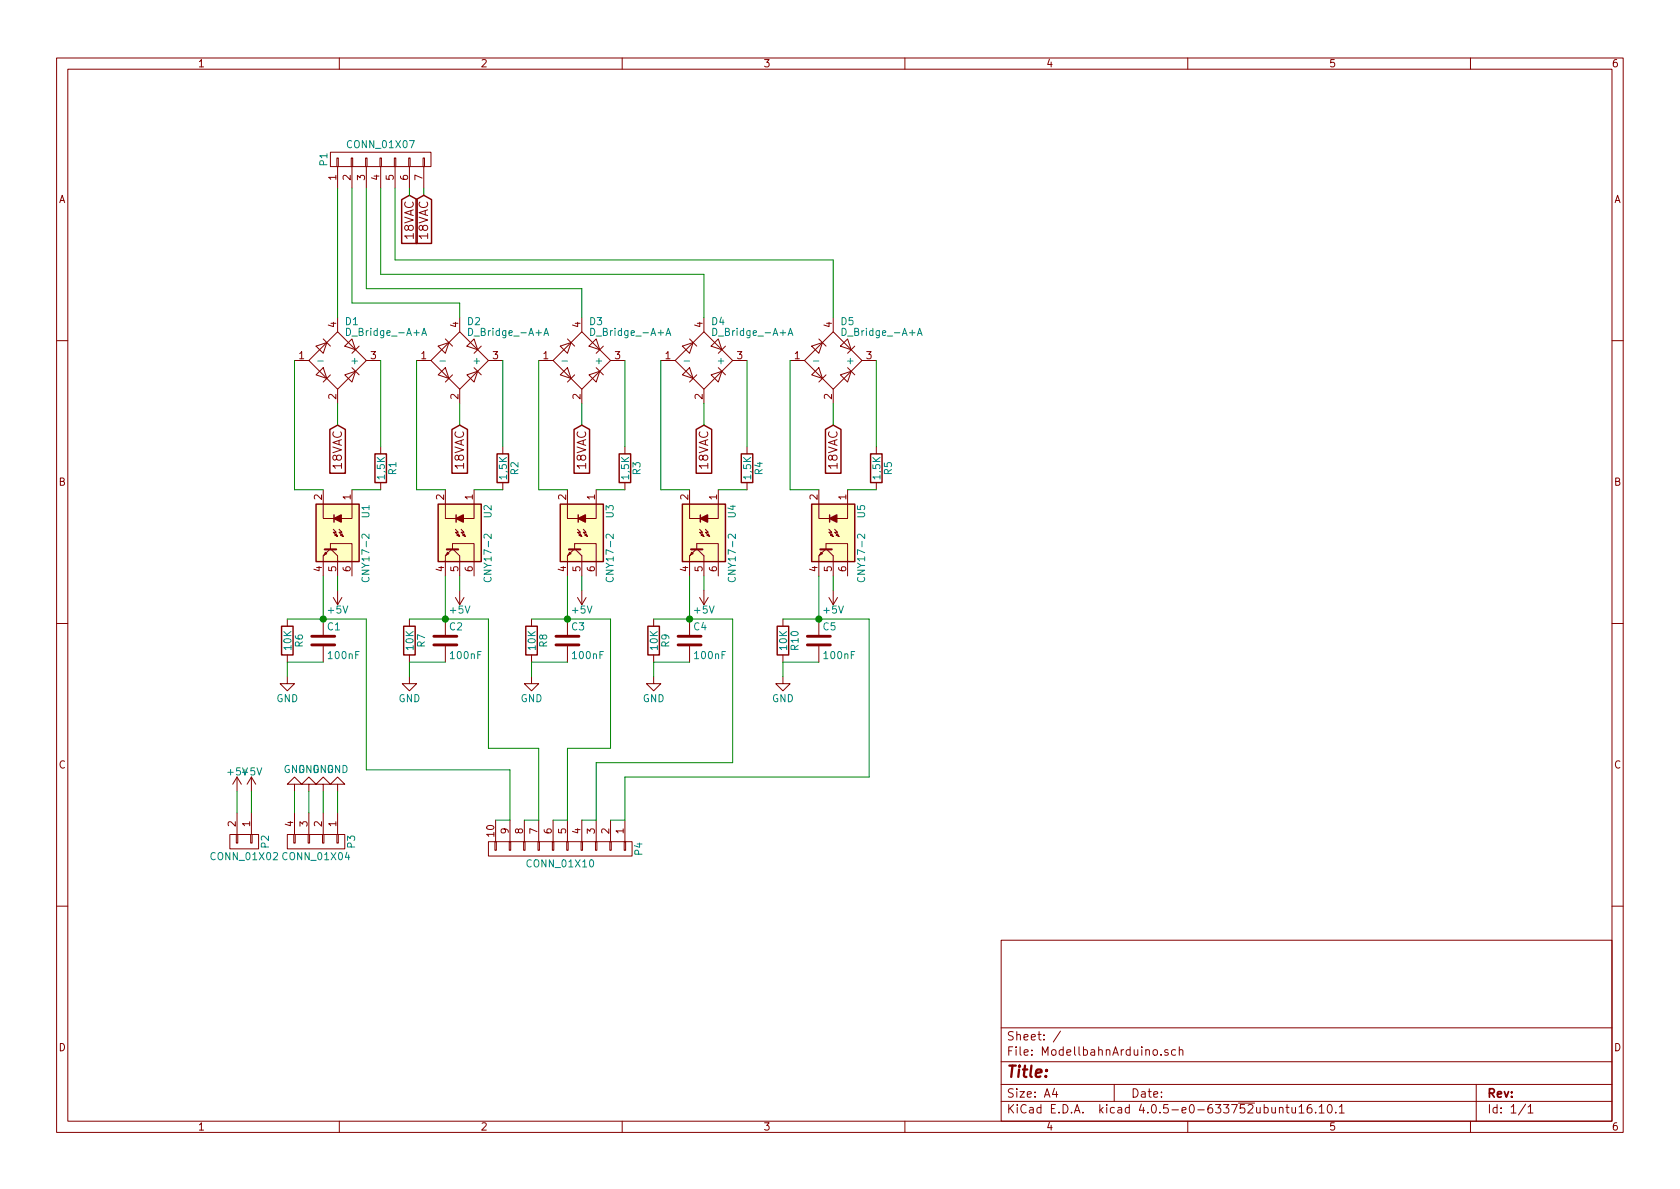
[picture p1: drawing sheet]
<svg xmlns="http://www.w3.org/2000/svg" width="297mm" height="210mm" viewBox="0 0 297 210" stroke-linecap="round" stroke-linejoin="round" font-family="sans-serif">
<g fill="none" stroke="#840000" stroke-width=".18">
<path d="M10 10.3h277v189.9h-277zM12 12.2h273v186.1h-273zM60 10.3v1.9M110 10.3v1.9M160 10.3v1.9M210 10.3v1.9M260 10.3v1.9M58.4 26.9h17.8v2.6h-17.8zM59.6 27.9h.2v1.6h-.2zM59.7 29.5v3.8M62.1 27.9h.3v1.6h-.3zM62.2 29.5v3.8"/>
<path d="M64.6 27.9h.3v1.6h-.3zM64.8 29.5v3.8M67.2 27.9h.2v1.6h-.2zM67.3 29.5v3.8M69.7 27.9h.3v1.6h-.3zM69.8 29.5v3.8M72.3 27.9h.2v1.6h-.2zM72.4 29.5v3.8M74.8 27.9h.3v1.6h-.3zM74.9 29.5v3.8M57.1 59.9l1.3 1.3M59.7 58.7l5.1 5-5.1 5.1-5.1-5.1z"/>
<path d="M59.7 56.1v2.6M62.2 59.9l.7 1.9-1.9-.6zM78.7 59.9l1.3 1.3M81.3 58.7l5.1 5-5.1 5.1-5.1-5.1zM81.3 56.1v2.6M83.8 59.9l.7 1.9-2-.6zM100.3 59.9l1.3 1.3M102.9 58.7l5 5-5 5.1-5.1-5.1zM102.9 56.1v2.6M105.4 59.9l.6 1.9-1.9-.6zM121.9 59.9l1.3 1.3M124.5 58.7l5 5-5 5.1-5.1-5.1z"/>
<path d="M124.5 56.1v2.6M144.8 59.9l1.2 1.3M147.3 58.7l5.1 5-5.1 5.1-5.1-5.1zM147.3 56.1v2.6M10 60.2h2M52.1 63.7h2.5M55.9 61.2l1.9-.6-.7 1.9zM55.9 66.3l1.2-1.3 .7 1.9zM58.4 66.3l-1.3 1.3M59.7 68.8v2.6M61 66.3l1.9-.6-.7 1.9zM62.2 65l1.3 1.3"/>
<path d="M63.5 61.2l-1.3 1.3M64.8 63.7h2.5M67.3 79v1.3M73.7 63.7h2.5M77.5 61.2l1.9-.6-.7 1.9zM77.5 66.3l1.2-1.3 .7 1.9zM80 66.3l-1.3 1.3M81.3 68.8v2.6M82.5 66.3l2-.6-.7 1.9zM83.8 65l1.3 1.3M85.1 61.2l-1.3 1.3M86.4 63.7h2.5"/>
<path d="M88.9 79v1.3M95.2 63.7h2.6M99.1 61.2l1.9-.6-.7 1.9zM99.1 66.3l1.2-1.3 .7 1.9zM101.6 66.3l-1.3 1.3M102.9 68.8v2.6M104.1 66.3l1.9-.6-.6 1.9zM105.4 65l1.3 1.3M106.7 61.2l-1.3 1.3M107.9 63.7h2.6M110.5 79v1.3M116.8 63.7h2.6"/>
<path d="M120.6 61.2l2-.6-.7 1.9zM120.6 66.3l1.3-1.3 .7 1.9zM123.2 66.3l-1.3 1.3M124.5 68.8v2.6M125.7 61.2l1.3-1.3 .6 1.9zM125.7 66.3l1.9-.6-.6 1.9zM127 65l1.3 1.3M128.3 61.2l-1.3 1.3M129.5 63.7h2.6M132.1 79v1.3M139.7 63.7h2.5M143.5 61.2l1.9-.6-.6 1.9z"/>
<path d="M143.5 66.3l1.3-1.3 .6 1.9zM146 66.3l-1.2 1.3M147.3 68.8v2.6M148.6 61.2l1.3-1.3 .6 1.9zM148.6 66.3l1.9-.6-.6 1.9zM149.9 65l1.2 1.3M151.1 61.2l-1.2 1.3M152.4 63.7h2.5M154.9 79v1.3M285 60.2h2M57.1 86.6v5.1h2M57.5 97.7l.3 .2-.5 .3z"/>
<path d="M58.3 97.1l-1.2 1.2v3.5M58.4 97.1v-1h3.8v5.7M58.5 97.1l1.2 1.2v3.5M58.9 93.6l.5 .5h-.5l.8 .8-.3-.5-.2 .2 .5 .3M59.9 93.6l.6 .5h-.6l.8 .8M60.2 94.6l.3-.2 .2 .5zM62.2 86.6v5.1h-1.9M67.3 85.3v1.3M78.7 86.6v5.1h1.9M79.1 97.7l.3 .2-.5 .3zM79.9 97.1l-1.2 1.2v3.5M80 97.1v-1h3.8v5.7"/>
<path d="M80.1 97.1l1.2 1.2v3.5M80.5 93.6l.5 .5h-.5l.8 .8-.3-.5-.2 .2 .5 .3M81.5 93.6l.5 .5h-.5l.8 .8M81.8 94.6l.2-.2 .3 .5zM83.8 86.6v5.1h-1.9M88.9 85.3v1.3M100.3 86.6v5.1h1.9M100.7 97.7l.3 .2-.5 .3zM101.5 97.1l-1.2 1.2v3.5M101.6 97.1v-1h3.8v5.7M101.7 97.1l1.2 1.2v3.5M102.1 93.6l.5 .5h-.5l.8 .8-.3-.5-.2 .2 .5 .3"/>
<path d="M103.1 93.6l.5 .5h-.5l.8 .8M103.4 94.6l.2-.2 .3 .5zM105.4 86.6v5.1h-1.9M110.5 85.3v1.3M121.9 86.6v5.1h1.9M122.3 97.7l.3 .2-.6 .3zM123.1 97.1l-1.2 1.2v3.5M123.2 97.1v-1h3.8v5.7M123.3 97.1l1.2 1.2v3.5M123.7 93.6l.5 .5h-.5l.8 .8-.3-.5-.2 .2 .5 .3M124.7 93.6l.5 .5h-.5l.8 .8M125 94.6l.2-.2 .3 .5z"/>
<path d="M127 86.6v5.1h-1.9M132.1 85.3v1.3M144.8 86.6v5.1h1.9M145.2 97.7l.2 .2-.5 .3zM145.9 97.1l-1.1 1.2v3.5M146 97.1v-1h3.9v5.7M146.2 97.1l1.1 1.2v3.5M146.6 93.6l.5 .5h-.5l.7 .8-.2-.5-.3 .2 .5 .3M147.6 93.6l.5 .5h-.5l.7 .8M148.1 94.4l.2 .5-.5-.3zM149.9 86.6v5.1h-1.9M154.9 85.3v1.3"/>
<path d="M10 110.3h2M50.8 119.6v1.3h1.3l-1.3 1.3-1.3-1.3h1.3M50.8 109.5v1.2M50.8 115.8v1.3M57.1 109.5v2.8M57.1 114.3v2.8M58.9 105.7l.8 1.2M59.7 104.4v2.5M60.5 105.7l-.8 1.2M72.4 119.6v1.3h1.3l-1.3 1.3-1.3-1.3h1.3M72.4 109.5v1.2M72.4 115.8v1.3"/>
<path d="M78.7 109.5v2.8M78.7 114.3v2.8M80.5 105.7l.8 1.2M81.3 104.4v2.5M82 105.7l-.7 1.2M94 119.6v1.3h1.2l-1.2 1.3-1.3-1.3h1.3M94 109.5v1.2M94 115.8v1.3M100.3 109.5v2.8M100.3 114.3v2.8M102.1 105.7l.8 1.2M102.9 104.4v2.5"/>
<path d="M103.6 105.7l-.7 1.2M115.6 119.6v1.3h1.2l-1.2 1.3-1.3-1.3h1.3M115.6 109.5v1.2M115.6 115.8v1.3M121.9 109.5v2.8M121.9 114.3v2.8M123.7 105.7l.8 1.2M124.5 104.4v2.5M125.2 105.7l-.7 1.2M138.4 119.6v1.3h1.3l-1.3 1.3-1.2-1.3h1.2M138.4 109.5v1.2M138.4 115.8v1.3"/>
<path d="M144.8 109.5v2.8M144.8 114.3v2.8M146.6 105.7l.7 1.2M147.3 104.4v2.5M148.1 105.7l-.8 1.2M285 110.3h2M41.9 137.4v2.5M41.9 137.4l-.8 1.3M41.9 137.4l.8 1.3M44.4 137.4v2.5M44.4 137.4l-.7 1.3M44.4 137.4l.8 1.3"/>
<path d="M52.1 138.7h1.2l-1.2-1.3-1.3 1.3h1.3v1.2M54.6 138.7h1.3l-1.3-1.3-1.3 1.3h1.3v1.2M57.1 138.7h1.3l-1.3-1.3-1.2 1.3h1.2v1.2M59.7 138.7h1.3l-1.3-1.3-1.3 1.3h1.3v1.2M40.6 147.6h5.1v2.5h-5.1zM41.8 147.6h.2v1.5h-.2zM41.9 143.8v3.8M44.3 147.6h.3v1.5h-.3zM44.4 143.8v3.8M50.8 147.6h10.2v2.5h-10.2zM51.9 147.6h.3v1.5h-.3zM52.1 143.8v3.8"/>
<path d="M54.5 147.6h.2v1.5h-.2zM54.6 143.8v3.8M57 147.6h.3v1.5h-.3zM57.1 143.8v3.8M59.6 147.6h.2v1.5h-.2zM59.7 143.8v3.8M86.4 148.8h25.4v2.6h-25.4zM87.5 148.8h.3v1.6h-.3zM87.6 145v3.8M90 148.8h.3v1.6h-.3zM90.2 145v3.8M92.6 148.8h.2v1.6h-.2z"/>
<path d="M92.7 145v3.8M95.1 148.8h.3v1.6h-.3zM95.2 145v3.8M97.7 148.8h.2v1.6h-.2zM97.8 145v3.8M100.2 148.8h.3v1.6h-.3zM100.3 145v3.8M102.7 148.8h.3v1.6h-.3zM102.9 145v3.8M105.3 148.8h.2v1.6h-.2zM105.4 145v3.8M107.8 148.8h.3v1.6h-.3z"/>
<path d="M107.9 145v3.8M110.4 148.8h.2v1.6h-.2zM110.5 145v3.8M10 160.2h2M177 166.3h108v32h-108zM285 160.2h2M60 198.3v1.9M110 198.3v1.9M160 198.3v1.9M177 194.8h108M177 191.8h108M177 187.8h108"/>
<path d="M177 181.8h108M186.4 192.5l-.3 1h.9M186.8 193v1M187.5 182.3l-1.3 2M197 191.8v3M205.3 186.5v.1M206.5 185.7a.37 .37 0 0 0-.6 .1l.1 .2 .5 .2 .1 .1-.3 .3-.4-.1M207.8 185.7l-.4-.1-.3 .3 .1 .6 .2 .1 .4-.1M208.5 185.7l.2-.1 .4 .1v.9M208.5 185.1v1.5M210 198.3v1.9M226.2 196l.2-.2 .4 .1v.9"/>
<path d="M226.2 195.8v1M227.4 195.8h.5M227.6 195.3v1.3l.3 .2M228.4 195.8l.1 .9 .4 .1 .2-.1M229.1 195.8v1M229.7 195.8l.4-.5v1.5M229.7 196.8h.9M231.8 195.3a.59 .59 0 0 0-.7 .7l.1 .7 .2 .1 .5-.1 .1-.5-.2-.2-.4-.1-.3 .3M232.6 196.7v.1M233.2 195.8l.5-.5v1.5M233.2 196.8h.9M234.9 195.4l.1-.1a.81 .81 0 0 1 .6 .6 .81 .81 0 0 1-.3 .8l-.1 .1a.8 .8 0 0 1-.6-.6 .8 .8 0 0 1 .3-.8z"/>
<path d="M236.2 196.7v.1M236.8 195.8l.4-.5v1.5M236.8 196.8h.9M260 198.3v1.9M261 191.8v6.5M269.7 195.2l-1.2 2M270.2 195.8l.4-.5v1.5M270.2 196.8h.8"/>
</g>
<g fill="none" stroke="#008484" stroke-width=".18">
<path d="M61.3 58.1a.64 .64 0 0 1 .7 .6 .64 .64 0 0 1-.7 .6zM74.6 59.3l.4-1.2 .4 1.2M74.7 58.9h.6M82.9 58.1a.64 .64 0 0 1 .7 .6 .64 .64 0 0 1-.7 .6zM96.2 59.3l.4-1.2 .4 1.2M96.3 58.9h.6M104.4 58.1a.64 .64 0 0 1 .8 .6 .64 .64 0 0 1-.8 .6zM117.8 59.3l.4-1.2 .4 1.2M117.9 58.9h.6M126 58.1a.64 .64 0 0 1 .8 .6 .64 .64 0 0 1-.8 .6zM139.3 59.3l.5-1.2 .4 1.2M139.5 58.9h.6"/>
<path d="M148.9 58.1a.64 .64 0 0 1 .7 .6 .64 .64 0 0 1-.7 .6zM162.2 59.3l.4-1.2 .4 1.2M162.3 58.9h.6M56.2 63.8h.9M77.8 63.8h.9M99.4 63.8h.9M121 63.8h.9M143.8 63.8h1M65.3 94.5v.7l-1-.7h-.2l-.1 .2 .1 .5M86.8 94.5v.7l-.9-.7h-.2l-.1 .2 .1 .5M108.4 94.5v.7l-.9-.7h-.2l-.1 .2 .1 .5M130 94.5v.7l-.9-.7h-.2l-.1 .2 .1 .5"/>
<path d="M152.9 94.5v.7l-.9-.7h-.3l-.1 .2 .1 .5M64.1 102.1a.5 .5 0 0 0 0 .6 .5 .5 0 0 0 .6 .2l.3-.1a.41 .41 0 0 0 .1-.7M85.7 102.1a.5 .5 0 0 0 0 .6 .5 .5 0 0 0 .6 .2l.3-.1a.41 .41 0 0 0 .1-.7M107.3 102.1a.5 .5 0 0 0 0 .6 .5 .5 0 0 0 .6 .2l.3-.1a.41 .41 0 0 0 .1-.7M128.9 102.1a.5 .5 0 0 0 0 .6 .5 .5 0 0 0 .6 .2l.3-.1a.41 .41 0 0 0 .1-.7M151.7 102.1a.5 .5 0 0 0 0 .6 .5 .5 0 0 0 .6 .2l.4-.1a.41 .41 0 0 0 .1-.7M60 135.4v1.2l-.7-1.2v1.2M60.7 135.4a.64 .64 0 0 1 .7 .6 .64 .64 0 0 1-.7 .6z"/>
</g>
<g fill="none" stroke="#008400" stroke-width=".18">
<path d="M59.7 33.3v22.8M62.2 33.3v20.3h19.1v2.5M64.8 33.3v17.7h38.1v5.1M67.3 33.3v15.2h57.2v7.6M69.8 33.3v12.7h77.5v10.1M72.4 33.3v1.2M74.9 33.3v1.2M52.1 63.7v22.9h5M59.7 71.4v3.8M67.3 63.7v15.3M73.7 63.7v22.9h5M81.3 71.4v3.8"/>
<path d="M88.9 63.7v15.3M95.2 63.7v22.9h5.1M102.9 71.4v3.8M110.5 63.7v15.3M116.8 63.7v22.9h5.1M124.5 71.4v3.8M132.1 63.7v15.3M139.7 63.7v22.9h5.1M147.3 71.4v3.8M154.9 63.7v15.3M62.2 86.6h5.1M83.8 86.6h5.1"/>
<path d="M105.4 86.6h5.1M127 86.6h5.1M149.9 86.6h5M50.8 109.5h14v26.6h25.4v8.9h-2.6M57.1 101.8v7.7M57.1 117.1h-6.3v2.5M59.7 101.8v2.6M72.4 109.5h14v22.8h8.8v12.7h-2.5M78.7 117.1h-6.3v2.5M78.7 101.8v7.7M81.3 101.8v2.6M94 109.5h13.9v22.8h-7.6v12.7h-2.5"/>
<path d="M100.3 117.1h-6.3v2.5M100.3 101.8v7.7M102.9 101.8v2.6M115.6 109.5h13.9v25.4h-24.1v10.1h-2.5M121.9 117.1h-6.3v2.5M121.9 101.8v7.7M124.5 101.8v2.6M138.4 109.5h15.3v27.9h-43.2v7.6h-2.6M144.8 117.1h-6.4v2.5M144.8 101.8v7.7M147.3 101.8v2.6M41.9 139.9v3.9"/>
<path d="M44.4 139.9v3.9M52.1 139.9v3.9M54.6 139.9v3.9M57.1 139.9v3.9M59.7 139.9v3.9"/>
</g>
<g fill="none" stroke="#840000" stroke-width=".25">
<path d="M71 35.3l1.4-.8 1.4 .8v7.7h-2.8zM73.6 35.3l1.3-.8 1.4 .8v7.7h-2.7zM58.3 75.9l1.4-.7 1.4 .7v7.8h-2.8zM79.9 75.9l1.4-.7 1.4 .7v7.8h-2.8zM101.5 75.9l1.4-.7 1.3 .7v7.8h-2.7zM123.1 75.9l1.4-.7 1.3 .7v7.8h-2.7zM145.9 75.9l1.4-.7 1.4 .7v7.8h-2.8zM55.9 89.1h7.6v10.2h-7.6zM59.1 91.1v1.2M66.3 80.3h2v5h-2zM77.5 89.1h7.6v10.2h-7.6zM80.6 91.1v1.2"/>
<path d="M87.9 80.3h2v5h-2zM99.1 89.1h7.6v10.2h-7.6zM102.2 91.1v1.2M109.5 80.3h2v5h-2zM120.6 89.1h7.7v10.2h-7.7zM123.8 91.1v1.2M131.1 80.3h2v5h-2zM143.5 89.1h7.6v10.2h-7.6zM146.7 91.1v1.2M153.9 80.3h2.1v5h-2.1zM49.8 110.7h2v5.1h-2zM71.4 110.7h2v5.1h-2z"/>
<path d="M93 110.7h2v5.1h-2zM114.6 110.7h2v5.1h-2zM137.4 110.7h2v5.1h-2z"/>
</g>
<g fill="#ffffc2" stroke="#ffffc2" stroke-width=".18">
<path d="M55.9 89.1h7.6v10.2h-7.6z"/>
<path d="M77.5 89.1h7.6v10.2h-7.6z"/>
<path d="M99.1 89.1h7.6v10.2h-7.6z"/>
<path d="M120.6 89.1h7.7v10.2h-7.7z"/>
<path d="M143.5 89.1h7.6v10.2h-7.6z"/>
</g>
<path d="M57.4 97.1h2M79 97.1h2M100.6 97.1h2M122.2 97.1h2M145 97.1h2.1" fill="none" stroke="#840000" stroke-width=".36"/>
<g fill="#840000" stroke="#840000" stroke-width=".25">
<path d="M59.1 91.7l1.2-.6v1.2z"/>
<path d="M80.6 91.7l1.3-.6v1.2z"/>
<path d="M102.2 91.7l1.3-.6v1.2z"/>
<path d="M123.8 91.7l1.3-.6v1.2z"/>
<path d="M146.7 91.7l1.3-.6v1.2z"/>
</g>
<path d="M55.1 114h4.1M55.1 112.5h4.1M76.7 114h4.1M76.7 112.5h4.1M98.3 114h4.1M98.3 112.5h4.1M119.9 114h4.1M119.9 112.5h4.1M142.7 114h4.1M142.7 112.5h4.1" fill="none" stroke="#840000" stroke-width=".51"/>
<g fill="#008400" stroke="#008400" stroke-width=".25">
<circle cx="144.8" cy="109.5" r=".51"/>
<circle cx="121.9" cy="109.5" r=".51"/>
<circle cx="100.3" cy="109.5" r=".51"/>
<circle cx="78.7" cy="109.5" r=".51"/>
<circle cx="57.2" cy="109.5" r=".51"/>
</g>
<text font-size="2.8" fill="#840000" x="178" y="190.5">Title:</text>
<g font-size="2.1" fill="#840000">
<text x="73.2" y="42.3" transform="rotate(-90 73.2 42.3)">18VAC</text>
<text x="75.7" y="42.3" transform="rotate(-90 75.7 42.3)">18VAC</text>
<text x="60.5" y="82.9" transform="rotate(-90 60.5 82.9)">18VAC</text>
<text x="82" y="82.9" transform="rotate(-90 82 82.9)">18VAC</text>
<text x="103.6" y="82.9" transform="rotate(-90 103.6 82.9)">18VAC</text>
<text x="125.2" y="82.9" transform="rotate(-90 125.2 82.9)">18VAC</text>
<text x="148.1" y="82.9" transform="rotate(-90 148.1 82.9)">18VAC</text>
<text x="178" y="184">Sheet: /</text>
<text x="178" y="186.7">File: ModellbahnArduino.sch</text>
<text x="178" y="196.9">KiCad E.D.A. kicad 4.0.5-e0-633752ubuntu16.10.1</text>
<text x="178" y="194.1">Size: A4</text>
<text x="200" y="194.1">Date:</text>
<text x="263" y="194.1">Rev:</text>
<text x="263" y="196.9">Id: 1/1</text>
</g>
<g font-size="1.8" fill="#840000">
<text x="35" y="11.9">1</text>
<text x="85" y="11.9">2</text>
<text x="135" y="11.9">3</text>
<text x="185" y="11.9">4</text>
<text x="235" y="11.9">5</text>
<text x="285" y="11.9">6</text>
<text x="10.4" y="35.9">A</text>
<text x="59.4" y="31.8" transform="rotate(-90 59.4 31.8)">1</text>
<text x="62" y="31.8" transform="rotate(-90 62 31.8)">2</text>
<text x="64.5" y="31.8" transform="rotate(-90 64.5 31.8)">3</text>
<text x="67.1" y="31.8" transform="rotate(-90 67.1 31.8)">4</text>
<text x="69.6" y="31.8" transform="rotate(-90 69.6 31.8)">5</text>
<text x="72.1" y="31.8" transform="rotate(-90 72.1 31.8)">6</text>
<text x="74.7" y="31.8" transform="rotate(-90 74.7 31.8)">7</text>
<text x="285.4" y="35.9">A</text>
<text x="59.4" y="57.9" transform="rotate(-90 59.4 57.9)">4</text>
<text x="81" y="57.9" transform="rotate(-90 81 57.9)">4</text>
<text x="102.6" y="57.9" transform="rotate(-90 102.6 57.9)">4</text>
<text x="124.2" y="57.9" transform="rotate(-90 124.2 57.9)">4</text>
<text x="147.1" y="57.9" transform="rotate(-90 147.1 57.9)">4</text>
<text x="52.9" y="63.5">1</text>
<text x="65.6" y="63.5">3</text>
<text x="74.4" y="63.5">1</text>
<text x="87.1" y="63.5">3</text>
<text x="96" y="63.5">1</text>
<text x="108.7" y="63.5">3</text>
<text x="117.6" y="63.5">1</text>
<text x="130.3" y="63.5">3</text>
<text x="140.5" y="63.5">1</text>
<text x="153.2" y="63.5">3</text>
<text x="59.4" y="70.6" transform="rotate(-90 59.4 70.6)">2</text>
<text x="81" y="70.6" transform="rotate(-90 81 70.6)">2</text>
<text x="102.6" y="70.6" transform="rotate(-90 102.6 70.6)">2</text>
<text x="124.2" y="70.6" transform="rotate(-90 124.2 70.6)">2</text>
<text x="147.1" y="70.6" transform="rotate(-90 147.1 70.6)">2</text>
<text x="10.4" y="85.9">B</text>
<text x="56.9" y="88.4" transform="rotate(-90 56.9 88.4)">2</text>
<text x="62" y="88.4" transform="rotate(-90 62 88.4)">1</text>
<text x="78.5" y="88.4" transform="rotate(-90 78.5 88.4)">2</text>
<text x="83.6" y="88.4" transform="rotate(-90 83.6 88.4)">1</text>
<text x="100.1" y="88.4" transform="rotate(-90 100.1 88.4)">2</text>
<text x="105.2" y="88.4" transform="rotate(-90 105.2 88.4)">1</text>
<text x="121.7" y="88.4" transform="rotate(-90 121.7 88.4)">2</text>
<text x="126.7" y="88.4" transform="rotate(-90 126.7 88.4)">1</text>
<text x="144.5" y="88.4" transform="rotate(-90 144.5 88.4)">2</text>
<text x="149.6" y="88.4" transform="rotate(-90 149.6 88.4)">1</text>
<text x="285.4" y="85.9">B</text>
<text x="56.9" y="101.1" transform="rotate(-90 56.9 101.1)">4</text>
<text x="59.4" y="101.1" transform="rotate(-90 59.4 101.1)">5</text>
<text x="62" y="101.1" transform="rotate(-90 62 101.1)">6</text>
<text x="78.5" y="101.1" transform="rotate(-90 78.5 101.1)">4</text>
<text x="81" y="101.1" transform="rotate(-90 81 101.1)">5</text>
<text x="83.6" y="101.1" transform="rotate(-90 83.6 101.1)">6</text>
<text x="100.1" y="101.1" transform="rotate(-90 100.1 101.1)">4</text>
<text x="102.6" y="101.1" transform="rotate(-90 102.6 101.1)">5</text>
<text x="105.2" y="101.1" transform="rotate(-90 105.2 101.1)">6</text>
<text x="121.7" y="101.1" transform="rotate(-90 121.7 101.1)">4</text>
<text x="124.2" y="101.1" transform="rotate(-90 124.2 101.1)">5</text>
<text x="126.7" y="101.1" transform="rotate(-90 126.7 101.1)">6</text>
<text x="144.5" y="101.1" transform="rotate(-90 144.5 101.1)">4</text>
<text x="147.1" y="101.1" transform="rotate(-90 147.1 101.1)">5</text>
<text x="149.6" y="101.1" transform="rotate(-90 149.6 101.1)">6</text>
<text x="10.4" y="135.9">C</text>
<text x="285.4" y="135.9">C</text>
<text x="41.7" y="146.1" transform="rotate(-90 41.7 146.1)">2</text>
<text x="44.2" y="146.1" transform="rotate(-90 44.2 146.1)">1</text>
<text x="51.8" y="146.1" transform="rotate(-90 51.8 146.1)">4</text>
<text x="54.4" y="146.1" transform="rotate(-90 54.4 146.1)">3</text>
<text x="56.9" y="146.1" transform="rotate(-90 56.9 146.1)">2</text>
<text x="59.4" y="146.1" transform="rotate(-90 59.4 146.1)">1</text>
<text x="87.4" y="147.9" transform="rotate(-90 87.4 147.9)">10</text>
<text x="89.9" y="147.4" transform="rotate(-90 89.9 147.4)">9</text>
<text x="92.5" y="147.4" transform="rotate(-90 92.5 147.4)">8</text>
<text x="95" y="147.4" transform="rotate(-90 95 147.4)">7</text>
<text x="97.5" y="147.4" transform="rotate(-90 97.5 147.4)">6</text>
<text x="100.1" y="147.4" transform="rotate(-90 100.1 147.4)">5</text>
<text x="102.6" y="147.4" transform="rotate(-90 102.6 147.4)">4</text>
<text x="105.2" y="147.4" transform="rotate(-90 105.2 147.4)">3</text>
<text x="107.7" y="147.4" transform="rotate(-90 107.7 147.4)">2</text>
<text x="110.2" y="147.4" transform="rotate(-90 110.2 147.4)">1</text>
<text x="10.4" y="185.9">D</text>
<text x="285.4" y="185.9">D</text>
<text x="35" y="199.9">1</text>
<text x="85" y="199.9">2</text>
<text x="135" y="199.9">3</text>
<text x="185" y="199.9">4</text>
<text x="235" y="199.9">5</text>
<text x="285" y="199.9">6</text>
</g>
<g font-size="1.8" fill="#008484">
<text x="57.9" y="29.3" transform="rotate(-90 57.9 29.3)">P1</text>
<text x="61.7" y="26.2">CONN_01X07</text>
<text x="61.1" y="57.5">D1</text>
<text x="61.7" y="59.4">D_Bridge_-A+A</text>
<text x="82.7" y="57.5">D2</text>
<text x="83.3" y="59.4">D_Bridge_-A+A</text>
<text x="104.3" y="57.5">D3</text>
<text x="104.9" y="59.4">D_Bridge_-A+A</text>
<text x="125.9" y="57.5">D4</text>
<text x="126.5" y="59.4">D_Bridge_-A+A</text>
<text x="148.7" y="57.5">D5</text>
<text x="149.4" y="59.4">D_Bridge_-A+A</text>
<text x="62.5" y="64.4">+</text>
<text x="84" y="64.4">+</text>
<text x="105.6" y="64.4">+</text>
<text x="127.2" y="64.4">+</text>
<text x="150.1" y="64.4">+</text>
<text x="70.1" y="83.9" transform="rotate(-90 70.1 83.9)">R1</text>
<text x="91.6" y="83.9" transform="rotate(-90 91.6 83.9)">R2</text>
<text x="113.2" y="83.9" transform="rotate(-90 113.2 83.9)">R3</text>
<text x="134.8" y="83.9" transform="rotate(-90 134.8 83.9)">R4</text>
<text x="157.7" y="83.9" transform="rotate(-90 157.7 83.9)">R5</text>
<text x="68" y="84.7" transform="rotate(-90 68 84.7)">1,5K</text>
<text x="89.6" y="84.7" transform="rotate(-90 89.6 84.7)">1,5K</text>
<text x="111.2" y="84.7" transform="rotate(-90 111.2 84.7)">1,5K</text>
<text x="132.8" y="84.7" transform="rotate(-90 132.8 84.7)">1,5K</text>
<text x="155.7" y="84.7" transform="rotate(-90 155.7 84.7)">1,5K</text>
<text x="65.3" y="91.5" transform="rotate(-90 65.3 91.5)">U1</text>
<text x="86.9" y="91.5" transform="rotate(-90 86.9 91.5)">U2</text>
<text x="108.5" y="91.5" transform="rotate(-90 108.5 91.5)">U3</text>
<text x="130.1" y="91.5" transform="rotate(-90 130.1 91.5)">U4</text>
<text x="152.9" y="91.5" transform="rotate(-90 152.9 91.5)">U5</text>
<text x="65.3" y="102.3" transform="rotate(-90 65.3 102.3)">CNY17-2</text>
<text x="86.9" y="102.3" transform="rotate(-90 86.9 102.3)">CNY17-2</text>
<text x="108.5" y="102.3" transform="rotate(-90 108.5 102.3)">CNY17-2</text>
<text x="130.1" y="102.3" transform="rotate(-90 130.1 102.3)">CNY17-2</text>
<text x="152.9" y="102.3" transform="rotate(-90 152.9 102.3)">CNY17-2</text>
<text x="57.9" y="111.4">C1</text>
<text x="58.1" y="108.5">+5V</text>
<text x="79.5" y="111.4">C2</text>
<text x="79.7" y="108.5">+5V</text>
<text x="101.1" y="111.4">C3</text>
<text x="101.2" y="108.5">+5V</text>
<text x="122.7" y="111.4">C4</text>
<text x="122.8" y="108.5">+5V</text>
<text x="145.5" y="111.4">C5</text>
<text x="145.7" y="108.5">+5V</text>
<text x="51.5" y="114.9" transform="rotate(-90 51.5 114.9)">10K</text>
<text x="53.5" y="114.4" transform="rotate(-90 53.5 114.4)">R6</text>
<text x="58.2" y="116.5">100nF</text>
<text x="73.1" y="114.9" transform="rotate(-90 73.1 114.9)">10K</text>
<text x="75.1" y="114.4" transform="rotate(-90 75.1 114.4)">R7</text>
<text x="79.8" y="116.5">100nF</text>
<text x="94.7" y="114.9" transform="rotate(-90 94.7 114.9)">10K</text>
<text x="96.7" y="114.4" transform="rotate(-90 96.7 114.4)">R8</text>
<text x="101.4" y="116.5">100nF</text>
<text x="116.3" y="114.9" transform="rotate(-90 116.3 114.9)">10K</text>
<text x="118.3" y="114.4" transform="rotate(-90 118.3 114.4)">R9</text>
<text x="123" y="116.5">100nF</text>
<text x="139.1" y="114.9" transform="rotate(-90 139.1 114.9)">10K</text>
<text x="141.2" y="114.9" transform="rotate(-90 141.2 114.9)">R10</text>
<text x="145.8" y="116.5">100nF</text>
<text x="48.8" y="124.1">GND</text>
<text x="70.4" y="124.1">GND</text>
<text x="92" y="124.1">GND</text>
<text x="113.6" y="124.1">GND</text>
<text x="136.5" y="124.1">GND</text>
<text x="40.3" y="137.1">+5V+5V</text>
<text x="50.1" y="136.7">GND GND</text>
<text x="47.5" y="149.9" transform="rotate(-90 47.5 149.9)">P2</text>
<text x="62.8" y="149.9" transform="rotate(-90 62.8 149.9)">P3</text>
<text x="37.5" y="152.1">CONN_01X02</text>
<text x="50.2" y="152.1">CONN_01X04</text>
<text x="93.4" y="153.4">CONN_01X10</text>
<text x="113.6" y="151.2" transform="rotate(-90 113.6 151.2)">P4</text>
</g>
</svg>
